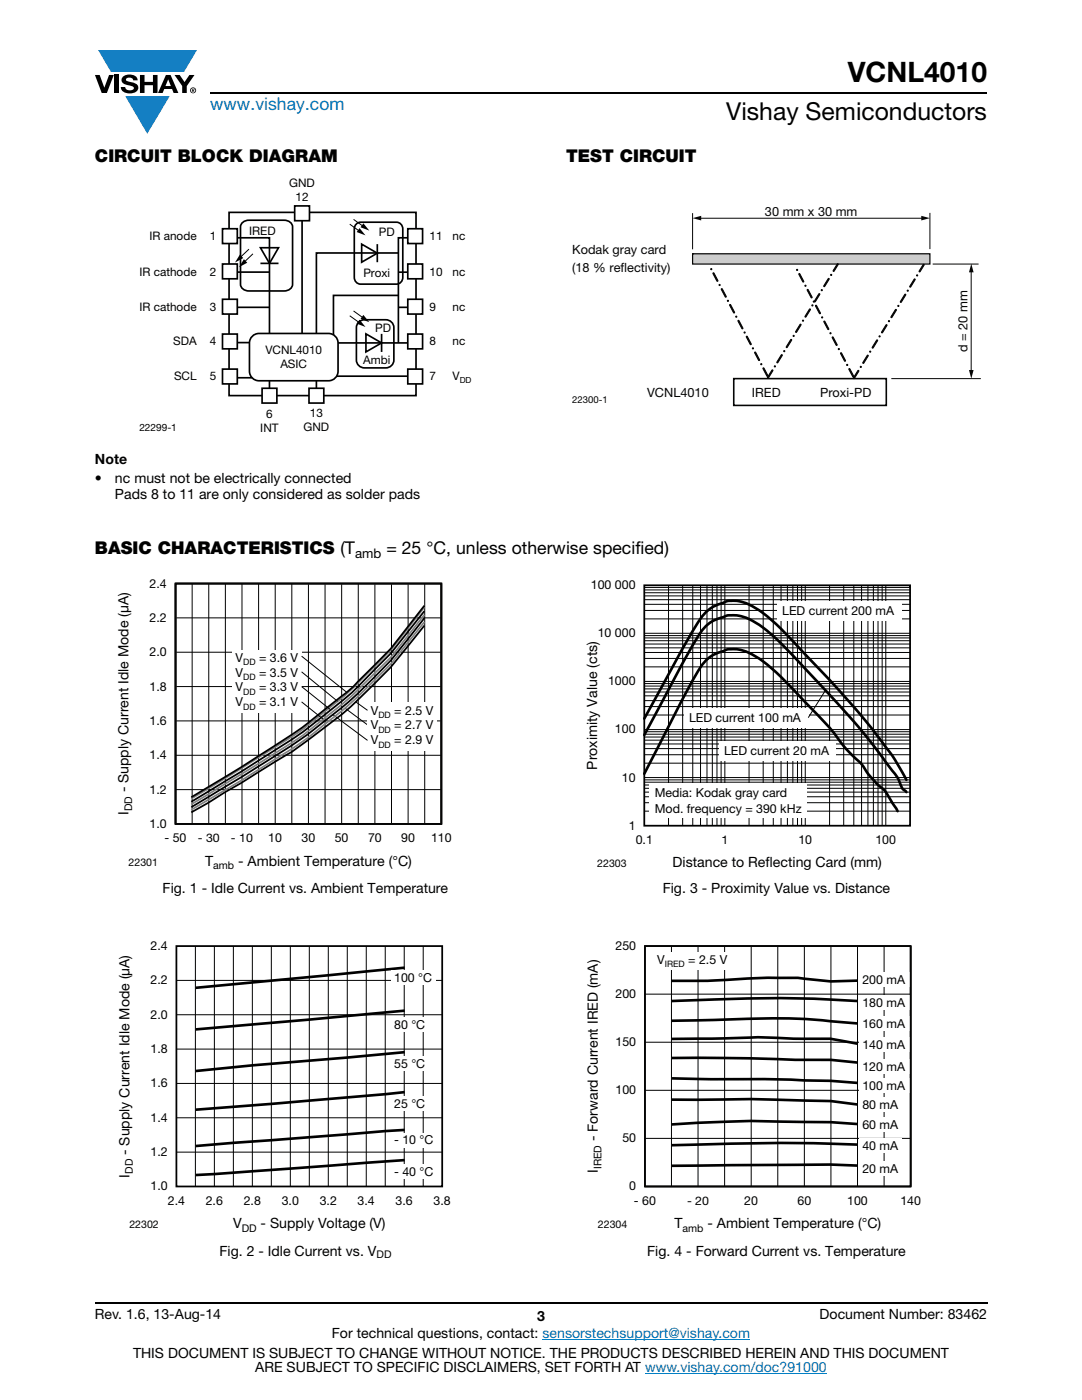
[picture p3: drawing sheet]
<svg xmlns="http://www.w3.org/2000/svg" width="216mm" height="279mm" viewBox="0 0 216 279" stroke-linecap="round" stroke-linejoin="round" font-family="sans-serif">
<g fill="#147fc3">
<path d="M19.6 10h19.7l-2.6 4.3h-1.1h-13.5z"/>
<path d="M25 19.2h8.9l-4.5 7.5z"/>
</g>
<g fill="#000">
<path d="M18.9 15h1l.9 2.5 1-2.5h.9l-1.4 3.6h-1zM22.9 15h.9v3.6h-.9zM24.6 15.3a2.1 2.1 0 0 1 2.8 .3l.1 .4h-.9a.79 .79 0 0 0-.7-.5 .79 .79 0 0 0-.8 .4l.3 .3 1 .2a1.08 1.08 0 0 1 1.2 1 1.08 1.08 0 0 1-1.1 1.2 1.73 1.73 0 0 1-2.4-1.2h.9a.96 .96 0 0 0 .8 .6 .96 .96 0 0 0 .9-.4 1.31 1.31 0 0 0-1.2-.6 1.03 1.03 0 0 1-1.1-.6 1.03 1.03 0 0 1 .2-1.1zM27.9 15h.9v1.3h1.7v-1.3h.9v3.6h-.9v-1.6h-1.7v1.6h-.9zM34.8 15h1.1l.9 1.4 1-1.4h1l-1.5 2.2v1.4h-.9v-1.4z"/>
<path d="M33.6 15.9l.5 1.3h-1.1zM33.1 15l-1.6 3.6h1l.3-.8h1.5l.3 .8h1l-1.6-3.6z"/>
<path d="M38.4 17.8h.2v.2h-.2zM38.3 17.7v.7h.1v-.3l.4 .3-.2-.3 .2-.2-.1-.2z"/>
<path d="M38.1 18a.46 .46 0 0 1 .9 0 .46 .46 0 0 1-.9 0zM37.9 18a.6 .6 0 0 0 1.2 0 .6 .6 0 0 0-1.2 0z"/>
</g>
<path d="M42 18.6h155M18.9 260h178.1" fill="none" stroke="#000" stroke-width=".36"/>
<path d="M108.2 267.3h41.5M128.7 274h36.3" fill="none" stroke="#007ec4" stroke-width=".2"/>
<path d="M27.8 35.3h66.3v51.4h-66.3z" fill="#fff"/>
<path d="M45.7 42.4h37.3v36.6h-37.3zM47.3 47.5h6.5v30M48.3 44.5l.8-.5 .6-.1h7a1.58 1.58 0 0 1 1.7 1.4v11.5a1.49 1.49 0 0 1-1.7 1.3h-7a1.58 1.58 0 0 1-1.7-1.3v-11.5zM71.2 44.6l.7-.3h7.2a1.29 1.29 0 0 1 1.3 1.4v9.7a1.31 1.31 0 0 1-1.3 1.3h-7.2a1.29 1.29 0 0 1-1.2-1.3v-9.7l.1-.4zM79.5 50.5h-16.4v27M71.4 64.5l.8-.6 .5-.1h4.3a1.6 1.6 0 0 1 1.6 1.6v6.5a1.59 1.59 0 0 1-1.6 1.5h-4.3a1.6 1.6 0 0 1-1.6-1.5v-6.5z" fill="none" stroke="#000" stroke-width=".34"/>
<path d="M61.7 77.5h2.9v2.9h-2.9z" fill="#fff"/>
<path d="M61.7 77.5h2.9v2.9h-2.9z" fill="none" stroke="#000" stroke-width=".34"/>
<path d="M81.4 73.7h2.9v2.9h-2.9z" fill="#fff"/>
<path d="M81.4 73.7h2.9v2.9h-2.9z" fill="none" stroke="#000" stroke-width=".34"/>
<path d="M81.4 66.7h2.9v2.9h-2.9z" fill="#fff"/>
<path d="M81.4 66.7h2.9v2.9h-2.9z" fill="none" stroke="#000" stroke-width=".34"/>
<path d="M81.4 59.7h2.9v3h-2.9z" fill="#fff"/>
<path d="M81.4 59.7h2.9v3h-2.9z" fill="none" stroke="#000" stroke-width=".34"/>
<path d="M81.4 52.7h2.9v2.9h-2.9z" fill="#fff"/>
<path d="M81.4 52.7h2.9v2.9h-2.9z" fill="none" stroke="#000" stroke-width=".34"/>
<path d="M81.4 45.6h2.9v3h-2.9z" fill="#fff"/>
<path d="M81.4 45.6h2.9v3h-2.9z" fill="none" stroke="#000" stroke-width=".34"/>
<path d="M58.8 41.1h3v2.9h-3z" fill="#fff"/>
<path d="M58.8 41.1h3v2.9h-3z" fill="none" stroke="#000" stroke-width=".34"/>
<path d="M44.4 73.7h3v2.9h-3z" fill="#fff"/>
<path d="M44.4 73.7h2.9v2.9h-2.9z" fill="none" stroke="#000" stroke-width=".34"/>
<path d="M44.4 66.7h3v2.9h-3z" fill="#fff"/>
<path d="M44.4 66.7h2.9v2.9h-2.9z" fill="none" stroke="#000" stroke-width=".34"/>
<path d="M44.4 59.7h3v3h-3z" fill="#fff"/>
<path d="M44.4 59.7h2.9v3h-2.9z" fill="none" stroke="#000" stroke-width=".34"/>
<path d="M44.4 52.7h3v2.9h-3z" fill="#fff"/>
<path d="M44.4 52.7h2.9v2.9h-2.9z" fill="none" stroke="#000" stroke-width=".34"/>
<path d="M44.4 45.6h3v3h-3z" fill="#fff"/>
<g fill="none" stroke="#000" stroke-width=".34">
<path d="M44.4 45.6h2.9v3h-2.9zM47.3 54.3h6.5M52 49.4h3.6l-1.8 3.2zM52 52.6h3.6M60.3 43.9v22.7M72.2 48.7l3.1 1.8-3.1 1.8zM75.3 48.7v3.6M79.5 59h-13v7.8M79.5 54.3h1.8M81.3 47.5h-1.8v20.9M47.3 68.4h2.5M47.3 75.4h3.1"/>
<path d="M47.3 61.3h6.5M67.1 75.1h14.2M67.5 68.4h13.8M73 66.6l3.1 1.8-3.1 1.8zM76.1 66.6v3.6M79.5 61.3h1.8"/>
</g>
<path d="M49.7 49.7l-1.7 1.7M50.5 50.7l-1.8 1.6M69.8 44.7l1.9 1.4M70.5 43.8l2 1.4M69.8 63l1.9 1.4M70.5 62.1l2 1.3" fill="none" stroke="#000" stroke-width=".2"/>
<path d="M47.9 50.8l.6 .7-1.6 .9zM48.7 51.7l.6 .7-1.6 .9zM71.7 45.5l1.2 1.5-1.7-.7zM72.5 44.6l1.2 1.4-1.8-.6zM71.7 63.8l1.2 1.5-1.7-.7zM72.5 62.8l1.2 1.5-1.8-.7z" fill="#000"/>
<path d="M52.3 77.5h2.9v2.9h-2.9z" fill="#fff"/>
<path d="M52.3 77.5h2.9v2.9h-2.9z" fill="none" stroke="#000" stroke-width=".34"/>
<path d="M50.3 67.1l.9-.5h.5h13.9a1.91 1.91 0 0 1 1.9 1.9v5.6a1.91 1.91 0 0 1-1.9 1.9h-13.9a1.91 1.91 0 0 1-1.9-1.9v-5.6v-.6z" fill="#fff"/>
<path d="M50.3 67.1l.9-.5h.5h13.9a1.91 1.91 0 0 1 1.9 1.9v5.6a1.91 1.91 0 0 1-1.9 1.9h-13.9a1.91 1.91 0 0 1-1.9-1.9v-5.6v-.6z" fill="none" stroke="#000" stroke-width=".34"/>
<path d="M114.2 41h81.5v40.1h-81.5z" fill="#fff"/>
<path d="M138.2 50.6h47.4v2.1h-47.4z" fill="#ccc"/>
<path d="M138.2 50.7h47.4v2h-47.4zM138.2 50.7h.1" fill="none" stroke="#050504" stroke-width=".24"/>
<path d="M167.1 52.7l.1-.1 .1 .2-.9 1.3-.1 .1-.1-.2zM165.7 54.9a.15 .15 0 0 1 .3 0 .15 .15 0 0 1-.3 0zM165.2 55.6h.2l.1 .1-.9 1.5h-.2v-.2zM163.9 57.9a.12 .12 0 0 1 .2 0 .12 .12 0 0 1-.2 0zM163.4 58.7l.1-.1 .1 .2-.9 1.4h-.2v-.1zM162 60.9a.12 .12 0 0 1 .2 0 .12 .12 0 0 1-.2 0zM161.5 61.7h.2v.1l-.9 1.4-.1 .1-.1-.2zM160.1 64a.15 .15 0 0 1 .3 0 .15 .15 0 0 1-.3 0zM159.6 64.7h.2v.2l-.8 1.4h-.2v-.1zM158.2 67a.15 .15 0 0 1 .3 0 .15 .15 0 0 1-.3 0zM157.8 67.8l.1-.1 .1 .2-.9 1.4-.2 .1v-.2zM156.4 70.1a.12 .12 0 0 1 .2 0 .12 .12 0 0 1-.2 0zM155.9 70.8h.2v.2l-.9 1.4h-.1l-.1-.2zM154.5 73.1a.12 .12 0 0 1 .2 0 .12 .12 0 0 1-.2 0zM154 73.9l.2-.1v.2l-.9 1.4-.1 .1-.1-.2z" fill="#050504"/>
<g fill="none" stroke="#050504" stroke-width=".2">
<path d="M163.4 58.7l.1-.1 .1 .2-.9 1.4h-.2v-.1zM165.2 55.6h.2l.1 .1-.9 1.5h-.2v-.2zM167.1 52.7l.1-.1 .1 .2-.9 1.3-.1 .1-.1-.2zM154 73.9l.2-.1v.2l-.9 1.4-.1 .1-.1-.2zM155.9 70.8h.2v.2l-.9 1.4h-.1l-.1-.2zM157.8 67.8l.1-.1 .1 .2-.9 1.4-.2 .1v-.2zM159.6 64.7h.2v.2l-.8 1.4h-.2v-.1zM161.5 61.7h.2v.1l-.9 1.4-.1 .1-.1-.2z"/>
<circle cx="164" cy="57.9" r=".12"/>
<circle cx="165.8" cy="54.9" r=".12"/>
<circle cx="154.6" cy="73.1" r=".12"/>
<circle cx="156.5" cy="70.1" r=".12"/>
<circle cx="158.4" cy="67" r=".12"/>
<circle cx="160.2" cy="64" r=".12"/>
<circle cx="162.1" cy="60.9" r=".12"/>
</g>
<path d="M141.8 53.7a.12 .12 0 0 1 .2 0 .12 .12 0 0 1-.2 0zM142.3 54.5h.2l.8 1.5-.1 .1h-.2l-.7-1.5zM143.5 56.9a.12 .12 0 0 1 .2 0 .12 .12 0 0 1-.2 0zM144 57.6l.1 .1 .8 1.4v.2h-.2l-.8-1.5zM145.1 60a.15 .15 0 0 1 .3 0 .15 .15 0 0 1-.3 0zM145.6 60.8h.2l.8 1.5-.1 .2-.1-.1-.8-1.5zM146.8 63.2a.12 .12 0 0 1 .2 0 .12 .12 0 0 1-.2 0zM147.3 63.9l.2 .1 .7 1.5v.1h-.2l-.7-1.5zM148.5 66.4a.12 .12 0 0 1 .2 0 .12 .12 0 0 1-.2 0zM149 67.1h.1l.8 1.5v.2l-.2-.1-.8-1.4zM150.1 69.5a.15 .15 0 0 1 .3 0 .15 .15 0 0 1-.3 0zM150.6 70.3h.2l.8 1.5-.1 .1h-.1l-.8-1.5zM151.8 72.7a.12 .12 0 0 1 .2 0 .12 .12 0 0 1-.2 0zM152.3 73.4l.2 .1 .7 1.4v.2h-.2l-.8-1.5z" fill="#050504"/>
<g fill="none" stroke="#050504" stroke-width=".2">
<path d="M142.3 54.5h.2l.8 1.5-.1 .1h-.2l-.7-1.5zM144 57.6l.1 .1 .8 1.4v.2h-.2l-.8-1.5zM145.6 60.8h.2l.8 1.5-.1 .2-.1-.1-.8-1.5zM147.3 63.9l.2 .1 .7 1.5v.1h-.2l-.7-1.5zM149 67.1h.1l.8 1.5v.2l-.2-.1-.8-1.4zM150.6 70.3h.2l.8 1.5-.1 .1h-.1l-.8-1.5zM152.3 73.4l.2 .1 .7 1.4v.2h-.2l-.8-1.5z"/>
<circle cx="141.9" cy="53.7" r=".12"/>
<circle cx="143.6" cy="56.9" r=".12"/>
<circle cx="145.3" cy="60" r=".12"/>
<circle cx="146.9" cy="63.2" r=".12"/>
<circle cx="148.6" cy="66.4" r=".12"/>
<circle cx="150.2" cy="69.5" r=".12"/>
<circle cx="151.9" cy="72.7" r=".12"/>
</g>
<path d="M184.2 52.8h.2v.1l-.8 1.3-.2 .1v-.2zM182.9 55a.12 .12 0 0 1 .2 0 .12 .12 0 0 1-.2 0zM182.4 55.7h.2v.1l-.9 1.5h-.1l-.1-.2zM181 58a.12 .12 0 0 1 .2 0 .12 .12 0 0 1-.2 0zM180.5 58.8l.2-.1v.2l-.8 1.4h-.2v-.1zM179.1 61.1a.15 .15 0 0 1 .3 0 .15 .15 0 0 1-.3 0zM178.7 61.8h.1l.1 .1-.9 1.4-.2 .1v-.2zM177.3 64.1a.12 .12 0 0 1 .2 0 .12 .12 0 0 1-.2 0zM176.8 64.8h.1l.1 .2-.9 1.4h-.2v-.1zM175.4 67.1a.12 .12 0 0 1 .2 0 .12 .12 0 0 1-.2 0zM174.9 67.9l.2-.1v.2l-.9 1.4-.1 .1-.1-.2zM173.5 70.2a.15 .15 0 0 1 .3 0 .15 .15 0 0 1-.3 0zM173 70.9h.2v.2l-.8 1.4h-.2v-.2zM171.6 73.2a.15 .15 0 0 1 .3 0 .15 .15 0 0 1-.3 0zM171.2 74l.1-.1 .1 .2-.9 1.4-.2 .1v-.2z" fill="#050504"/>
<g fill="none" stroke="#050504" stroke-width=".2">
<path d="M180.5 58.8l.2-.1v.2l-.8 1.4h-.2v-.1zM182.4 55.7h.2v.1l-.9 1.5h-.1l-.1-.2zM184.2 52.8h.2v.1l-.8 1.3-.2 .1v-.2zM171.2 74l.1-.1 .1 .2-.9 1.4-.2 .1v-.2zM173 70.9h.2v.2l-.8 1.4h-.2v-.2zM174.9 67.9l.2-.1v.2l-.9 1.4-.1 .1-.1-.2zM176.8 64.8h.1l.1 .2-.9 1.4h-.2v-.1zM178.7 61.8h.1l.1 .1-.9 1.4-.2 .1v-.2z"/>
<circle cx="181.1" cy="58" r=".12"/>
<circle cx="183" cy="55" r=".12"/>
<circle cx="171.8" cy="73.2" r=".12"/>
<circle cx="173.6" cy="70.2" r=".12"/>
<circle cx="175.5" cy="67.1" r=".12"/>
<circle cx="177.4" cy="64.1" r=".12"/>
<circle cx="179.3" cy="61.1" r=".12"/>
</g>
<path d="M158.9 53.9a.15 .15 0 0 1 .3 0 .15 .15 0 0 1-.3 0zM159.4 54.6l.2 .1 .8 1.4-.1 .2-.1-.1-.8-1.4zM160.6 57a.12 .12 0 0 1 .2 0 .12 .12 0 0 1-.2 0zM161.1 57.8h.2l.7 1.5v.1h-.2l-.7-1.5zM162.3 60.2a.12 .12 0 0 1 .2 0 .12 .12 0 0 1-.2 0zM162.8 60.9l.1 .1 .8 1.4v.2h-.2l-.8-1.5zM163.9 63.3a.15 .15 0 0 1 .3 0 .15 .15 0 0 1-.3 0zM164.4 64.1h.2l.8 1.5-.1 .2-.1-.1-.8-1.5zM165.6 66.5a.12 .12 0 0 1 .2 0 .12 .12 0 0 1-.2 0zM166.1 67.2l.2 .1 .7 1.5v.1h-.2l-.7-1.5zM167.3 69.7a.12 .12 0 0 1 .2 0 .12 .12 0 0 1-.2 0zM167.8 70.4l.1 .1 .8 1.4v.2l-.2-.1-.8-1.4zM168.9 72.8a.15 .15 0 0 1 .3 0 .15 .15 0 0 1-.3 0zM169.4 73.6h.2l.8 1.5-.1 .2-.1-.1-.8-1.5z" fill="#050504"/>
<g fill="none" stroke="#050504" stroke-width=".2">
<path d="M138.2 42.5v7.3M139.6 43.6h44.5M159.4 54.6l.2 .1 .8 1.4-.1 .2-.1-.1-.8-1.4zM161.1 57.8h.2l.7 1.5v.1h-.2l-.7-1.5zM185.6 42.5v7.2M186.1 52.7h9.2M162.8 60.9l.1 .1 .8 1.4v.2h-.2l-.8-1.5zM164.4 64.1h.2l.8 1.5-.1 .2-.1-.1-.8-1.5zM166.1 67.2l.2 .1 .7 1.5v.1h-.2l-.7-1.5zM167.8 70.4l.1 .1 .8 1.4v.2l-.2-.1-.8-1.4zM169.4 73.6h.2l.8 1.5-.1 .2-.1-.1-.8-1.5zM177.9 75.6h17.8"/>
<circle cx="159.1" cy="53.9" r=".12"/>
<circle cx="160.7" cy="57" r=".12"/>
<circle cx="162.4" cy="60.2" r=".12"/>
<circle cx="164" cy="63.3" r=".12"/>
<circle cx="165.7" cy="66.5" r=".12"/>
<circle cx="167.4" cy="69.7" r=".12"/>
<circle cx="169" cy="72.8" r=".12"/>
</g>
<g fill="#050504">
<path d="M138.2 43.5l1.7-.4v.9z"/>
<path d="M183.8 43.1l1.7 .4-1.7 .5z"/>
</g>
<path d="M193.8 54v20.2" fill="none" stroke="#050504" stroke-width=".2"/>
<g fill="#050504">
<path d="M193.8 52.6l.5 1.7h-1z"/>
<path d="M193.3 73.8h1l-.5 1.8z"/>
</g>
<path d="M146.4 75.6h30.5v5.3h-30.5z" fill="none" stroke="#050504" stroke-width=".32"/>
<path d="M23.3 115.2h66.8v58.9h-66.8z" fill="#fff"/>
<g fill="none" stroke="#000" stroke-width=".2">
<path d="M38.3 116.5v47.9M41.7 116.5v47.9M45 116.5v47.9M48.3 116.5v47.9M51.6 116.5v47.9M54.9 116.5v47.9M58.2 116.5v47.9M61.5 116.5v47.9M64.9 116.5v47.9M68.2 116.5v47.9M71.5 116.5v47.9M74.8 116.5v47.9"/>
<path d="M78.1 116.5v47.9M81.4 116.5v47.9M84.7 116.5v47.9M35 137h53.1M35 130.2h53.1M35 123.3h53.1M35 157.6h53.1M35 150.7h53.1M35 143.9h53.1M68.8 141.3l4.5 3.4"/>
</g>
<path d="M35 116.5h53.1v47.9h-53.1z" fill="none" stroke="#808080" stroke-width=".35"/>
<path d="M35 116.5h53.1v47.9h-53.1z" fill="none" stroke="#000" stroke-width=".35"/>
<path d="M35 116.5h53.1v47.9h-53.1z" fill="none" stroke="#050504" stroke-width=".35"/>
<g fill="#fff">
<path d="M46.4 129.7h13.8v12.5h-13.8z"/>
<path d="M73.3 140.3h13.9v9.6h-13.9z"/>
</g>
<path d="M60.2 137l5.7 4.6M60.2 134.1l7.2 5.9M60.2 131l9.1 7.2M60.2 140.1l4.2 3.4M66.4 142.6l6.9 5.2M71 140.1l2.3 1.7" fill="none" stroke="#000" stroke-width=".2"/>
<path d="M84.7 121.2l-6.7 8.5-7.3 7.3-2.5 2.3-8.7 6.9-11.4 7.2-9.9 6M84.7 124.1l-6.7 8.4-3.3 3.3-5.7 5.4-7.6 6a369.5 369.5 0 0 1-22.7 14.1l-.5 .3M84.7 122.7l-6.7 8.5-7.3 7.2-2.5 2.2-7.3 5.8-1.9 1.3-7.5 4.7-13.3 8.1" fill="none" stroke="#808080" stroke-width=".35"/>
<path d="M84.7 124.8l-7 8.7a145.1 145.1 0 0 1-9.6 9.1l-9.9 7.5-16.6 10.1-3.4 1.9M84.7 123.4a96 96 0 0 1-15.5 16.9l-4.5 3.7a103.9 103.9 0 0 1-13.2 9l-13.3 8.1M84.7 122l-6.7 8.4-7.3 7.3-2.2 2-7.6 6-2.3 1.7-10.5 6.6-9.9 6M84.7 120.9l-6.7 8.5-8.4 8.4-10.6 8.3-10.9 7-9.9 6" fill="none" stroke="#000" stroke-width=".35"/>
<path d="M23.5 187.6h66.5v58.8h-66.5z" fill="#fff"/>
<path d="M35.2 188.8h53v48h-53z" fill="none" stroke="#000" stroke-width=".35"/>
<path d="M80.7 193.1l-41.7 4M80.7 201.7l-41.7 3.7M80.7 210l-30.3 2.6-11.4 1.1M80.7 218l-26.4 2.3-15.3 1.2M80.7 225.5l-41.7 3.2M80.7 231.5l-41.7 3" fill="none" stroke="#000" stroke-width=".53"/>
<g fill="none" stroke="#000" stroke-width=".2">
<path d="M35.2 195.7h53M39 188.8v48M42.8 188.8v48M46.6 188.8v48M50.4 188.8v48M54.1 188.8v48M57.9 188.8v48M61.7 188.8v48M65.5 188.8v48M69.3 188.8v48M73.1 188.8v48M76.9 188.8v48"/>
<path d="M80.7 188.8v48M84.4 188.8v48M35.2 202.5h53M35.2 209.4h53M35.2 216.2h53M35.2 223.1h53M35.2 229.9h53"/>
</g>
<g fill="#fff">
<path d="M78 193.7h8.9v2.9h-8.9z"/>
<path d="M78 203h7.4v3h-7.4z"/>
<path d="M78 210.8h7.4v2.9h-7.4z"/>
<path d="M78 218.7h7.4v3h-7.4z"/>
<path d="M78 226h9.2v3h-9.2z"/>
<path d="M78 232.4h9.2v2.9h-9.2z"/>
<path d="M116.8 115.5h65v58.2h-65z"/>
</g>
<g fill="none" stroke="#000" stroke-width=".2">
<path d="M128.6 117.2h53M128.6 117.7h53M128.6 118.3h53M128.6 118.9h53M128.6 119.7h53M133.4 116.8v48M136.2 116.8v48M138.2 116.8v48M139.8 116.8v48M141.1 116.8v48M142.1 116.8v48M143.1 116.8v48"/>
<path d="M143.9 116.8v48M144.6 116.8v48M149.5 116.8v48M152.3 116.8v48M154.3 116.8v48M155.8 116.8v48M157.1 116.8v48M158.2 116.8v48M159.1 116.8v48M160 116.8v48M160.7 116.8v48M165.5 116.8v48"/>
<path d="M168.4 116.8v48M170.4 116.8v48M171.9 116.8v48M173.2 116.8v48M174.3 116.8v48M175.2 116.8v48M176 116.8v48M176.7 116.8v48M128.6 120.6h53M128.6 121.8h53M128.6 123.5h53M128.6 126.4h53"/>
<path d="M128.6 126.8h53M128.6 127.3h53M128.6 127.9h53M128.6 128.5h53M128.6 129.3h53M128.6 130.2h53M128.6 131.4h53M128.6 133.1h53M128.6 136h53M128.6 136.4h53M128.6 136.9h53M128.6 137.5h53"/>
<path d="M128.6 138.1h53M128.6 138.9h53M128.6 139.8h53M128.6 141h53M128.6 142.7h53M128.6 145.6h53M128.6 146h53M128.6 146.5h53M128.6 147.1h53M128.6 147.7h53M128.6 148.5h53M128.6 149.4h53"/>
<path d="M128.6 150.6h53M128.6 152.3h53M128.6 155.2h53M128.6 155.6h53M128.6 156.1h53M128.6 156.7h53M128.6 157.3h53M128.6 158.1h53M128.6 159h53M128.6 160.2h53M128.6 161.9h53"/>
</g>
<path d="M128.6 154.4l6.4-12.5a74.5 74.5 0 0 1 5.5-9.7 10.2 10.2 0 0 1 4.9-2.6 9 9 0 0 1 6.4 2 65.3 65.3 0 0 1 9.5 9.2l4.7 5a32.6 32.6 0 0 0 5.9 6.7 24.6 24.6 0 0 0 4.9 5.6l2.3 3.8M128.6 146.7l6.4-12.1a71.2 71.2 0 0 1 5.5-9.3 10.2 10.2 0 0 1 4.9-2.5 9.1 9.1 0 0 1 6.4 2.1 74.5 74.5 0 0 1 10.1 9.9l9.1 10 5.5 7a19.1 19.1 0 0 1 3.5 5.5l.9 .8M128.6 143.4l6.4-11.7a71.7 71.7 0 0 1 5.5-9.2 10.7 10.7 0 0 1 4.9-2.6 8.9 8.9 0 0 1 6.4 2.1 59.1 59.1 0 0 1 8.9 8.6l5.3 5.6 4.4 4.9 3.6 4.3 2.2 2.9a41.5 41.5 0 0 1 4.7 7.3" fill="none" stroke="#000" stroke-width=".53"/>
<path d="M128.6 116.8h53v48h-53z" fill="none" stroke="#000" stroke-width=".35"/>
<g fill="#fff">
<path d="M129.6 156.4h31.4v6.9h-31.4z"/>
<path d="M155.1 120h24.7v3.9h-24.7z"/>
<path d="M136.5 141.3h24.8v3.9h-24.8z"/>
<path d="M143.5 148h23.2v3.9h-23.2z"/>
</g>
<path d="M164.7 137.8l-3.4 5.4" fill="none" stroke="#000" stroke-width=".2"/>
<path d="M117 187.6h66.8v58.8h-66.8z" fill="#fff"/>
<path d="M128.7 188.8h53v48h-53z" fill="none" stroke="#000" stroke-width=".35"/>
<g fill="none" stroke="#000" stroke-width=".2">
<path d="M128.7 198.4h53M134 188.8v48M139.3 188.8v48M144.6 188.8v48M149.9 188.8v48M155.2 188.8v48M160.5 188.8v48M165.8 188.8v48M171.1 188.8v48M176.4 188.8v48M128.7 208h53M128.7 217.6h53"/>
<path d="M128.7 227.2h53"/>
</g>
<g fill="#fff">
<path d="M171.4 231.7h8.5v3h-8.5z"/>
<path d="M171.4 227.1h8.5v2.9h-8.5z"/>
<path d="M171.4 222.9h8.5v3h-8.5z"/>
<path d="M171.4 218.9h8.5v3h-8.5z"/>
<path d="M171.4 215.2h10.1v3h-10.1z"/>
<path d="M171.4 211.3h10.1v3h-10.1z"/>
<path d="M171.4 207h10.1v3h-10.1z"/>
<path d="M171.4 202.8h10.1v2.9h-10.1z"/>
<path d="M171.4 198.7h10.1v2.9h-10.1z"/>
<path d="M171.4 194h10.1v3h-10.1z"/>
<path d="M130.3 190h15.6v3.6h-15.6z"/>
</g>
<path d="M128.7 188.8h53v48h-53z" fill="none" stroke="#050504" stroke-width=".35"/>
<path d="M134.1 199.8l5.2-.2a271.3 271.3 0 0 1 26.4-.1l5.4 .3M171.1 195.7l-5.3 .2-6.6-.7-5.2-.1-12.4 .6h-7.6M134 203.7l15.2-.4a107.1 107.1 0 0 1 16.5 .5l5.4 .4M134 219.5h5.2a258.3 258.3 0 0 1 21.3 .1l5.3 .1 5.3 .7M134 207.3l10.6-.1a90.7 90.7 0 0 1 13.8 .1h7.3l5.4 1M134.1 211.1h10.5l14.1 .4h7.1l5.2 .5M134.1 215.2l8.2 .2h9.1a312.3 312.3 0 0 1 19.6 .7M171.1 224.3l-5.3-.3-5.3-.1a209.2 209.2 0 0 0-26.5 .5M171.1 232.6l-5.3-.2-31.8 .3M171.1 228.4l-5.4-.1a413.2 413.2 0 0 0-26.5 .1l-5.1 .2" fill="none" stroke="#000" stroke-width=".53"/>
<text font-size="5.6" x="169.1" y="16.4">VCNL4010</text>
<text font-size="4.9" x="144.9" y="24">Vishay Semiconductors</text>
<text font-size="3.5" fill="#007ec4" x="42" y="21.9">www.vishay.com</text>
<g font-size="3.5">
<text x="18.9" y="32.3">CIRCUIT BLOCK DIAGRAM</text>
<text x="112.9" y="32.3">TEST CIRCUIT</text>
<text x="18.9" y="110.6">BASIC CHARACTERISTICS (T</text>
<text x="77.1" y="110.6">= 25 °C, unless otherwise specified)</text>
</g>
<g font-size="2.8">
<text x="18.9" y="92.5">Note</text>
<text x="18.9" y="96.4">•</text>
<text x="22.9" y="99.6">Pads 8 to 11 are only considered as solder pads</text>
<text x="22.9" y="96.4">nc must not be electrically connected</text>
<text x="119.2" y="153.6" transform="rotate(-90 119.2 153.6)">Proximity Value (cts)</text>
<text x="25.6" y="158.2" transform="rotate(-90 25.6 158.2)">- Supply Current Idle Mode (μA)</text>
<text x="25.6" y="162.7" transform="rotate(-90 25.6 162.7)">I</text>
<text x="40.9" y="172.8">T</text>
<text x="47.5" y="172.8">- Ambient Temperature (°C)</text>
<text x="134.2" y="173.1">Distance to Ref</text>
<text x="152.8" y="173.1">lecting Card (mm)</text>
<text x="32.4" y="178.3">Fig. 1 - Idle Current vs. Ambient Temperature</text>
<text x="132.2" y="178.3">Fig. 3 - Proximity Value vs. Distance</text>
<text x="119.3" y="227.7" transform="rotate(-90 119.3 227.7)">- Forward Current IRED (mA)</text>
<text x="25.8" y="230.5" transform="rotate(-90 25.8 230.5)">- Supply Current Idle Mode (μA)</text>
<text x="25.8" y="235" transform="rotate(-90 25.8 235)">I</text>
<text x="119.3" y="234" transform="rotate(-90 119.3 234)">I</text>
<text x="46.5" y="245.1">V</text>
<text x="52" y="245.1">- Supply Voltage (V)</text>
<text x="134.6" y="245.1">T</text>
<text x="141.2" y="245.1">- Ambient Temperature (°C)</text>
<text x="43.8" y="250.6">Fig. 2 - Idle Current vs. V</text>
<text x="129.1" y="250.6">Fig. 4 - Forward Current vs. Temperature</text>
<text x="18.9" y="263.3">Rev. 1.6, 13-Aug-14</text>
<text x="107.2" y="263.6">3</text>
<text x="163.6" y="263.3">Document Number: 83462</text>
<text x="66.2" y="267.1">For technical questions, contact: sensorstechsupport@vishay.com</text>
<text x="26.5" y="271">THIS DOCUMENT IS SUBJECT TO CHANGE WITHOUT NOTICE. THE PRODUCTS DESCRIBED HEREIN AND THIS DOCUMENT</text>
<text x="50.9" y="273.8">ARE SUBJECT TO SPECIFIC DISCLAIMERS, SET FORTH AT www.vishay.com/doc?91000</text>
</g>
<text font-size="2.6" x="70.9" y="111.3">amb</text>
<g font-size="2.5" fill="#050504">
<text x="152.6" y="43.1">30 mm x 30 mm</text>
<text x="114.2" y="50.7">Kodak gray card</text>
<text x="114.2" y="54.3">(18 % ref</text>
<text x="123.8" y="54.3">lectivity)</text>
<text x="193.1" y="70.3" transform="rotate(-90 193.1 70.3)">d = 20 mm</text>
<text x="129.1" y="79.1">VCNL4010</text>
<text x="150" y="79.2">IRED</text>
<text x="163.6" y="79.2">Proxi-PD</text>
</g>
<g font-size="2.5">
<text x="29.9" y="117.2">2.4</text>
<text x="117.9" y="117.6">100 000</text>
<text x="29.9" y="124.1">2.2</text>
<text x="156.1" y="122.8">LED current 200 mA</text>
<text x="29.9" y="131">2.0</text>
<text x="119.3" y="127.2">10 000</text>
<text x="29.9" y="137.8">1.8</text>
<text x="47" y="132.1">V</text>
<text x="47" y="135">V</text>
<text x="47" y="138">V</text>
<text x="51.7" y="132.1">= 3.6 V</text>
<text x="51.7" y="135">= 3.5 V</text>
<text x="51.7" y="138">= 3.3 V</text>
<text x="121.3" y="136.8">1000</text>
<text x="47" y="140.9">V</text>
<text x="51.7" y="140.9">= 3.1 V</text>
<text x="74" y="142.6">V</text>
<text x="78.7" y="142.6">= 2.5 V</text>
<text x="29.9" y="144.7">1.6</text>
<text x="74" y="145.6">V</text>
<text x="74" y="148.5">V</text>
<text x="78.7" y="145.6">= 2.7 V</text>
<text x="78.7" y="148.5">= 2.9 V</text>
<text x="122.7" y="146.4">100</text>
<text x="137.5" y="144">LED current 100 mA</text>
<text x="29.9" y="151.5">1.4</text>
<text x="124.1" y="156">10</text>
<text x="144.5" y="150.7">LED current 20 mA</text>
<text x="29.9" y="158.4">1.2</text>
<text x="130.7" y="159">Media: Kodak gray card</text>
<text x="29.9" y="165.2">1.0</text>
<text x="125.4" y="165.6">1</text>
<text x="130.7" y="162.2">Mod. fre</text>
<text x="139.9" y="162.2">q</text>
<text x="141.4" y="162.2">uency = 390 kHz</text>
<text x="32.8" y="168.1">- 50</text>
<text x="53.5" y="168.1">10</text>
<text x="60.2" y="168.1">30</text>
<text x="66.8" y="168.1">50</text>
<text x="73.4" y="168.1">70</text>
<text x="80.1" y="168.1">90</text>
<text x="86" y="168.1">110</text>
<text x="126.8" y="168.4">0.1</text>
<text x="159.3" y="168.4">10</text>
<text x="174.7" y="168.4">100</text>
<text x="30" y="189.6">2.4</text>
<text x="122.8" y="189.6">250</text>
<text x="30" y="196.5">2.2</text>
<text x="78.7" y="196">100 °C</text>
<text x="131.1" y="192.4">V</text>
<text x="137.3" y="192.4">= 2.5 V</text>
<text x="172.1" y="196.4">200 mA</text>
<text x="30" y="203.3">2.0</text>
<text x="122.8" y="199.2">200</text>
<text x="172.1" y="201">180 mA</text>
<text x="78.7" y="205.3">80 °C</text>
<text x="122.8" y="208.8">150</text>
<text x="172.1" y="209.3">140 mA</text>
<text x="172.1" y="205.1">160 mA</text>
<text x="30" y="210.2">1.8</text>
<text x="78.7" y="213.1">55 °C</text>
<text x="172.1" y="213.6">120 mA</text>
<text x="30" y="217">1.6</text>
<text x="78.7" y="221.1">25 °C</text>
<text x="122.8" y="218.4">100</text>
<text x="172.1" y="221.3">80 mA</text>
<text x="172.1" y="217.5">100 mA</text>
<text x="30" y="223.9">1.4</text>
<text x="124.2" y="228">50</text>
<text x="172.1" y="225.3">60 mA</text>
<text x="30" y="230.7">1.2</text>
<text x="78.7" y="228.4">- 10 °C</text>
<text x="172.1" y="229.4">40 mA</text>
<text x="30" y="237.6">1.0</text>
<text x="78.7" y="234.7">- 40 °C</text>
<text x="125.6" y="237.6">0</text>
<text x="172.1" y="234.1">20 mA</text>
<text x="33.5" y="240.4">2.4</text>
<text x="41.1" y="240.4">2.6</text>
<text x="48.6" y="240.4">2.8</text>
<text x="56.2" y="240.4">3.0</text>
<text x="63.8" y="240.4">3.2</text>
<text x="71.4" y="240.4">3.4</text>
<text x="78.9" y="240.4">3.6</text>
<text x="86.5" y="240.4">3.8</text>
<text x="126.5" y="240.4">- 60</text>
<text x="148.5" y="240.4">20</text>
<text x="159.1" y="240.4">60</text>
<text x="169" y="240.4">100</text>
<text x="179.7" y="240.4">140</text>
</g>
<g font-size="2.4">
<text x="39.5" y="168.1">- 30</text>
<text x="46.1" y="168.1">- 10</text>
<text x="143.9" y="168.5">1</text>
<text x="137.1" y="240.5">- 20</text>
</g>
<g font-size="2.3">
<text x="57.7" y="37.3">GND</text>
<text x="59" y="40.1">12</text>
<text x="29.8" y="47.9">IR anode</text>
<text x="41.8" y="47.9">1</text>
<text x="49.7" y="46.9">IRED</text>
<text x="75.6" y="47.1">PD</text>
<text x="85.7" y="47.9">11</text>
<text x="90.3" y="47.9">nc</text>
<text x="27.8" y="55.1">IR cathode</text>
<text x="41.8" y="55.1">2</text>
<text x="72.5" y="55.2">Proxi</text>
<text x="85.7" y="55.1">10</text>
<text x="90.3" y="55.1">nc</text>
<text x="27.8" y="62">IR cathode</text>
<text x="41.8" y="62">3</text>
<text x="85.7" y="62">9</text>
<text x="90.3" y="62">nc</text>
<text x="34.5" y="68.9">SDA</text>
<text x="41.8" y="68.9">4</text>
<text x="52.9" y="70.6">VCNL4010</text>
<text x="74.8" y="66.2">PD</text>
<text x="85.7" y="68.9">8</text>
<text x="90.3" y="68.9">nc</text>
<text x="34.7" y="75.9">SCL</text>
<text x="41.8" y="75.9">5</text>
<text x="55.9" y="73.4">ASIC</text>
<text x="72.5" y="72.7">Ambi</text>
<text x="85.7" y="75.9">7</text>
<text x="90.3" y="75.9">V</text>
<text x="53.1" y="83.4">6</text>
<text x="61.8" y="83.1">13</text>
<text x="51.9" y="86.2">INT</text>
<text x="60.6" y="86">GND</text>
</g>
<g font-size="2.1">
<text x="26.4" y="161.9" transform="rotate(-90 26.4 161.9)">DD</text>
<text x="25.6" y="172.8">22301</text>
<text x="42.5" y="173.5">amb</text>
<text x="119.2" y="173.1">22303</text>
<text x="120" y="233.3" transform="rotate(-90 120 233.3)">IRED</text>
<text x="26.5" y="234.3" transform="rotate(-90 26.5 234.3)">DD</text>
<text x="25.8" y="245.1">22302</text>
<text x="48.2" y="245.8">DD</text>
<text x="119.3" y="245.1">22304</text>
<text x="136.2" y="245.8">amb</text>
<text x="75.1" y="251.1">DD</text>
</g>
<text font-size="2" x="27.8" y="86">22299-1</text>
<text font-size="1.9" x="114.2" y="80.5">22300-1</text>
<g font-size="1.8">
<text x="48.5" y="132.8">DD</text>
<text x="48.5" y="135.7">DD</text>
<text x="48.5" y="138.7">DD</text>
<text x="48.5" y="141.7">DD</text>
<text x="75.5" y="143.3">DD</text>
<text x="75.5" y="146.3">DD</text>
<text x="75.5" y="149.2">DD</text>
<text x="132.6" y="193.1">IRED</text>
</g>
<text font-size="1.7" x="91.7" y="76.5">DD</text>
</svg>
